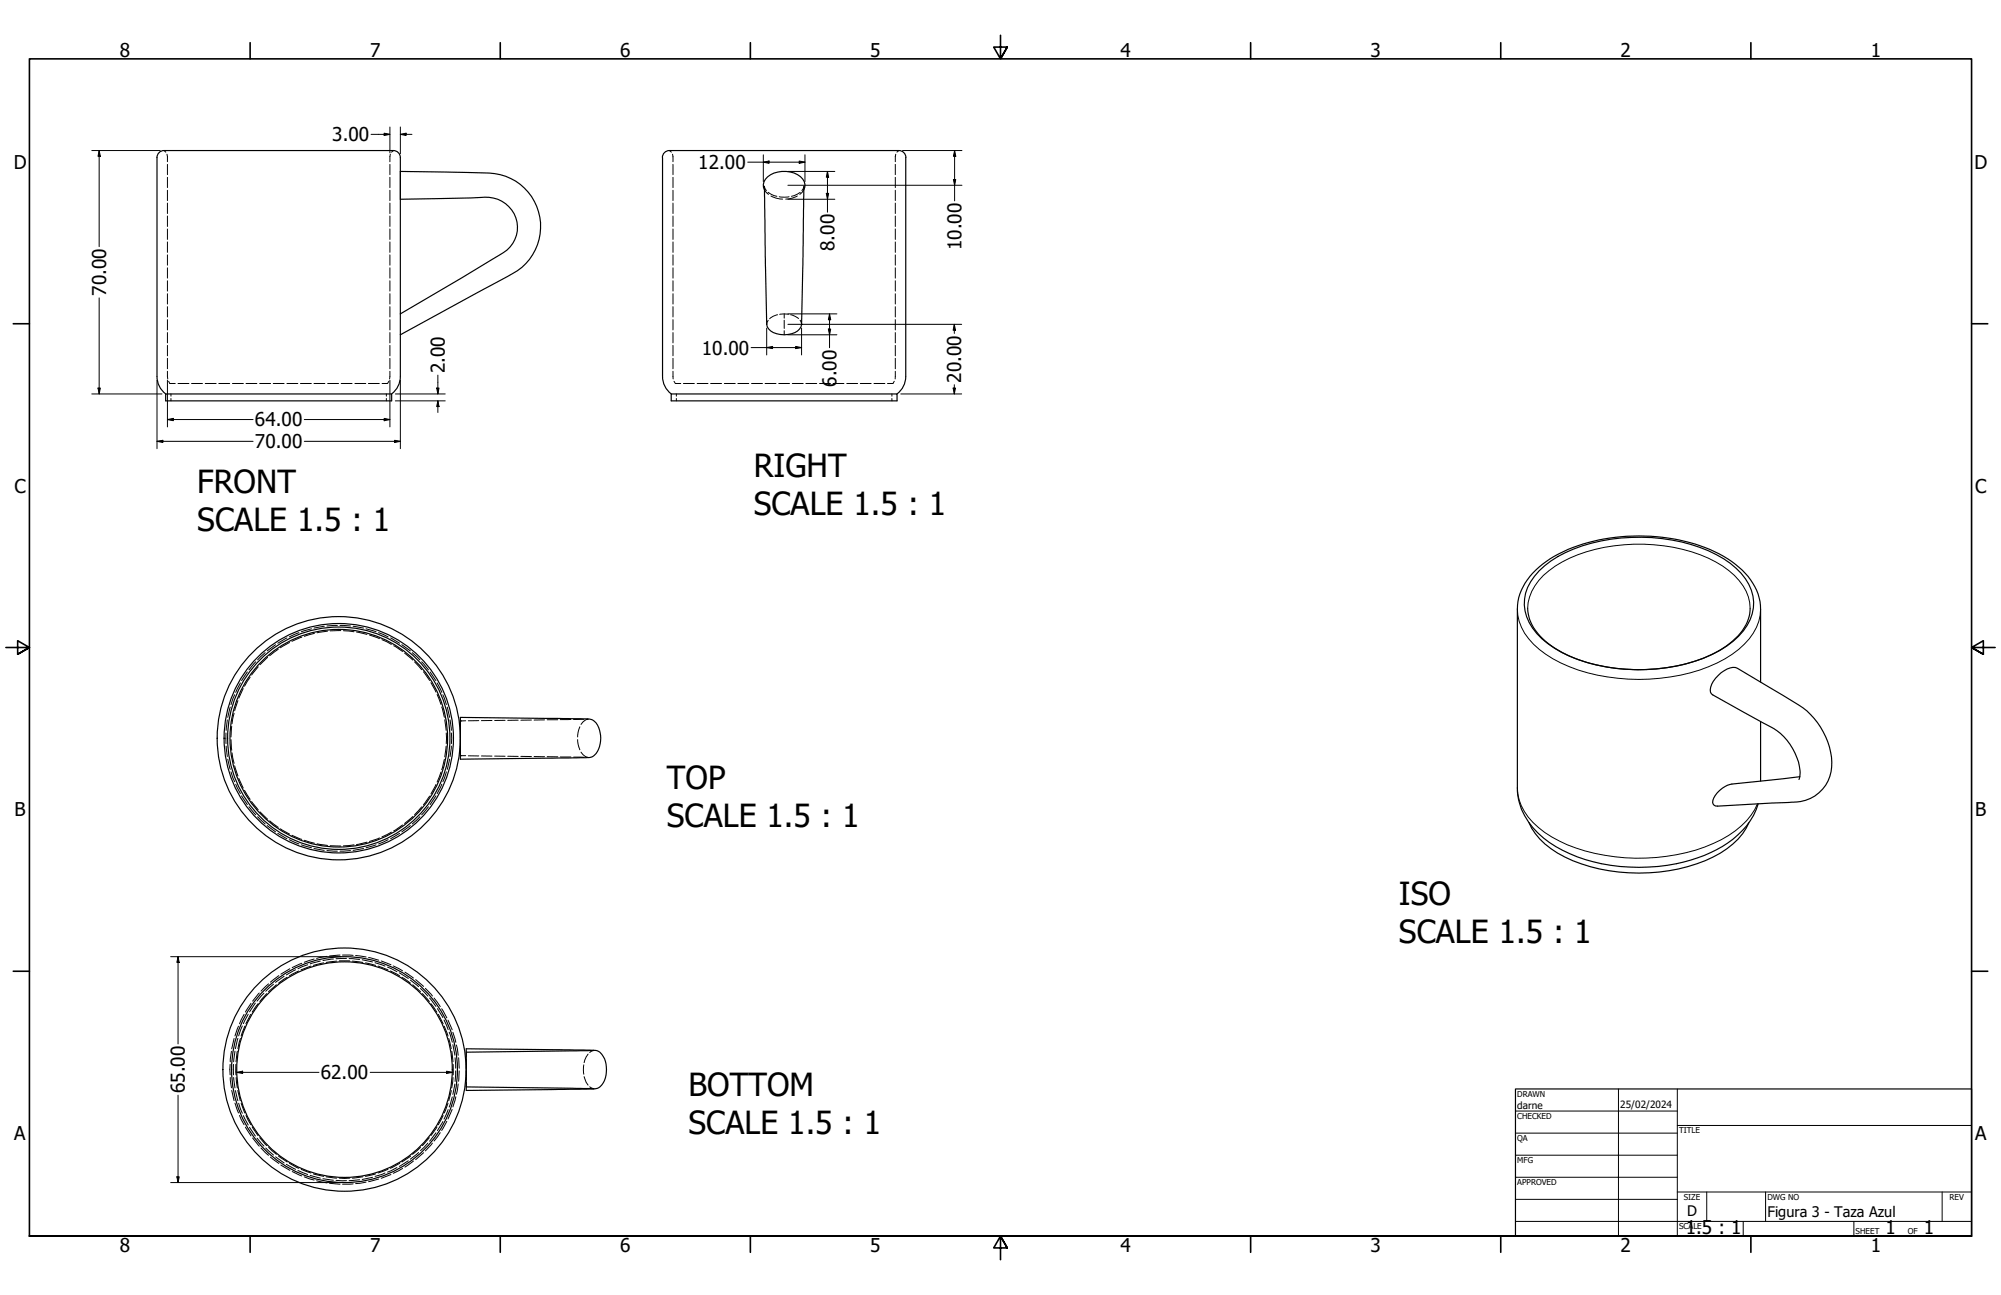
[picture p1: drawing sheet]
<svg xmlns="http://www.w3.org/2000/svg" width="864mm" height="559mm" viewBox="0 0 864 559" stroke-linecap="round" stroke-linejoin="round" font-family="sans-serif">
<!-- layer: Visible (ANSI) -->
<g fill="none" stroke="#000" stroke-width=".51">
<path d="M169.8 65l1.9 .6 .8 1.1 .3 1.3v94.4M169.8 65h-99l-1.9 .6-.8 1.1-.3 1.3v94.4M172.8 74l28.7 .4a43 43 0 0 1 16.7 1.7 23.2 23.2 0 0 1 15.2 21.3 23.2 23.2 0 0 1-14.3 21.9l-46.3 25.2M387.9 65h-99l-1.9 .6-.8 1.1-.3 1.3v94.4M388 65l1.8 .6 .9 1.1 .3 1.3M390.9 67.9v94.5M172.8 86a502.5 502.5 0 0 0 36.4-.9 13.1 13.1 0 0 1 13.7 9.8 13.1 13.1 0 0 1-7.3 15.1l-42.8 25.4M329.9 80.4l1 59.6a5.9 5.9 0 0 0 5.8 4.3 8.9 8.9 0 0 0 9-3.3l.2-1 .6-25.8 .5-33.8M329.9 81.9a4.8 4.8 0 0 1 2.7-6.5 11.7 11.7 0 0 1 13.9 1.9 4.1 4.1 0 0 1 .4 4.6M67.8 162.5a9.4 9.4 0 0 0 3.7 7.5M71.5 170h97.5v3h-97.5zM172.8 162.5a9.4 9.4 0 0 1-3.8 7.5"/>
<path d="M285.9 162.5a9.4 9.4 0 0 0 3.8 7.5M289.7 170h97.5v3h-97.5zM390.9 162.5a9.4 9.4 0 0 1-3.7 7.5M664.3 246.3a51.8 51.8 0 0 1 26.7-12.9 78.2 78.2 0 0 1 49.7 5.9 27.6 27.6 0 0 1 15.8 17.9 20.4 20.4 0 0 1-8.5 19.5 59.6 59.6 0 0 1-32.9 11.9 75.8 75.8 0 0 1-41.2-7.1 30.6 30.6 0 0 1-15-15.4 18.4 18.4 0 0 1 5.4-19.8zM659.3 262.5a19.9 19.9 0 0 0 8.9 15.2 65.5 65.5 0 0 0 39.1 11.3 67.8 67.8 0 0 0 37.7-10.2 21.7 21.7 0 0 0 10.3-15.1v-1.2M759.8 294.3v-31.5a26.1 26.1 0 0 0-12.5-20.5 72 72 0 0 0-42.5-11 67.7 67.7 0 0 0-39.1 12.2 25.1 25.1 0 0 0-10.8 19.3v77.2a27.2 27.2 0 0 0 11.3 21.6 66 66 0 0 0 41.1 12.7 67.4 67.4 0 0 0 40.6-12.2 30.7 30.7 0 0 0 10.9-15.3M198.7 311.1v15M198.7 309.6l51.8 .5a8.8 8.8 0 0 1 5.8 1 10.9 10.9 0 0 1-.4 15.3 9.4 9.4 0 0 1-5.4 .6l-51.8 .6zM759.8 311.3v25.8M776.8 335.2l-29.3 3.1a10.8 10.8 0 0 0-8.4 7.9 1.79 1.79 0 0 0 2.2 1.7l30.7-1.6a17.2 17.2 0 0 0 18.3-13.3 30.5 30.5 0 0 0-13.9-28.7l-26.6-15.9a7.2 7.2 0 0 0-7 1.9 10.4 10.4 0 0 0-4.6 8.3l1 1.2 21.8 12.2a24.7 24.7 0 0 1 15.8 22.8l-.4 1.6M659.9 355a33 33 0 0 0 18.9 16.4 78.1 78.1 0 0 0 60.5-1.6 31.9 31.9 0 0 0 15.5-14.8M201.2 452.6l51.8 .5a9.6 9.6 0 0 1 5.9 .9 11.3 11.3 0 0 1 0 15 6.5 6.5 0 0 1-4.5 .9l-53.2 .6z"/>
<path d="M256.3 453.3l-55.1 .7M201.2 469l55.1 .8"/>
<circle cx="146.2" cy="318.6" r="47"/>
<circle cx="146.2" cy="318.5" r="48"/>
<circle cx="146.2" cy="318.5" r="49.5"/>
<circle cx="146.2" cy="318.5" r="52.5"/>
<circle cx="148.7" cy="461.5" r="46.5"/>
<circle cx="148.7" cy="461.5" r="48.7"/>
<circle cx="148.7" cy="461.5" r="52.5"/>
</g>
<!-- layer: Visible Narrow (ANSI) -->
<path d="M654.9 262.8a22.5 22.5 0 0 0 9.4 17.4 66.9 66.9 0 0 0 38.5 12.9 78.1 78.1 0 0 0 41.7-8.8 31.1 31.1 0 0 0 14.6-16.2l.7-5.3M659.3 262.5a23.1 23.1 0 0 1 11.9-18.2 71.7 71.7 0 0 1 46.9-8.8 55.6 55.6 0 0 1 30.4 12.8 19.8 19.8 0 0 1 6.8 14.2M654.9 340a24.4 24.4 0 0 0 11.8 19.2 73.3 73.3 0 0 0 43.7 11.1 69.4 69.4 0 0 0 38.5-11.8 28.5 28.5 0 0 0 9.6-11.7" fill="none" stroke="#000" stroke-width=".43"/>
<!-- layer: Hidden (ANSI) -->
<g fill="none" stroke="#000" stroke-width=".43">
<path d="M70.8 65l.8 .7M72.1 66.5l.2 3.3M72.3 70.9v4.5M72.3 76.5v4.5M168.3 70.9v4.5M168.3 76.5v4.5M168.5 66.5l-.2 3.3M169.8 65l-.8 .7M288.9 65l.9 .7M290.3 66.5l.1 3.3M290.4 70.9v4.5M290.4 76.5v4.5"/>
<path d="M386.4 70.9v4.5M386.4 76.5v4.5M386.6 66.5l-.2 3.3M387.9 65l-.8 .7M72.3 82.1v4.5M72.3 87.6v4.5M72.3 93.2v4.5M72.3 98.8v4.5M168.3 82.1v4.5M168.3 87.6v4.5M168.3 93.2v4.5M168.3 98.8v4.5"/>
<path d="M290.4 82.1v4.5M290.4 87.6v4.5M290.4 93.2v4.5M290.4 98.8v4.5M329.9 80.4l.9 1.8M329.9 81.9l1.8 2M331.5 83l2.5 1.4 1.3 .3M332.7 84.6a10.5 10.5 0 0 0 5.1 1.3M336.3 84.9h4.3M344.1 84.6a10.5 10.5 0 0 1-5 1.3M345.4 83l-2.6 1.4-1.2 .3M346.9 81.9l-1.7 2"/>
<path d="M347 80.4l-.9 1.8M386.4 82.1v4.5M386.4 87.6v4.5M386.4 93.2v4.5M386.4 98.8v4.5M72.3 104.4v4.5M72.3 110v4.4M72.3 115.6v4.4M168.3 104.4v4.5M168.3 110v4.4M168.3 115.6v4.4M290.4 104.4v4.5"/>
<path d="M290.4 110v4.4M290.4 115.6v4.4M386.4 104.4v4.5M386.4 110v4.4M386.4 115.6v4.4M72.3 121.2v4.4M72.3 126.7v4.5M72.3 132.3v4.5M72.3 137.9v4.5M168.3 121.2v4.4M168.3 126.7v4.5M168.3 132.3v4.5"/>
<path d="M168.3 137.9v4.5M290.4 121.2v4.4M290.4 126.7v4.5M290.4 132.3v4.5M290.4 137.9v4.5M331.5 138.2l-.6 1.8M335.6 135.8l-1.9 .7-1.5 1M336.5 135.6h3.8M338.5 135.4v1.9M338.5 138.2v3.5M341.2 135.8l1.9 .7 1.5 1M345.3 138.2l.6 1.8"/>
<path d="M386.4 121.2v4.4M386.4 126.7v4.5M386.4 132.3v4.5M386.4 137.9v4.5M72.3 143.5v4.5M72.3 149v4.5M72.3 154.6v4.5M168.3 143.5v4.5M168.3 149v4.5M168.3 154.6v4.5M290.4 143.5v4.5M290.4 149v4.5"/>
<path d="M290.4 154.6v4.5M338.5 142.7v1.8M386.4 143.5v4.5M386.4 149v4.5M386.4 154.6v4.5M72.3 160.2l.1 3.3M72.8 164.5l.5 1h2.3M73.8 170v.9M73.8 172v1M76.8 165.5h4.7M82.7 165.5h4.7M88.6 165.5h4.7"/>
<path d="M94.4 165.5h4.7M100.3 165.5h4.7M106.2 165.5h4.7M112.1 165.5h4.7M117.9 165.5h4.7M123.8 165.5h4.7M129.7 165.5h4.7M135.5 165.5h4.7M141.4 165.5h4.7M147.3 165.5h4.7M153.2 165.5h4.7M159 165.5h4.7"/>
<path d="M166.8 170v.9M166.8 172v1M167.8 164.5l-.5 1h-2.4M168.3 160.2l-.2 3.3M290.4 160.2l.1 3.3M290.9 164.5l.6 1h2.3M291.9 170v.9M291.9 172v1M295 165.5h4.7M300.9 165.5h4.7M306.7 165.5h4.7M312.6 165.5h4.7"/>
<path d="M318.5 165.5h4.7M324.4 165.5h4.7M330.2 165.5h4.7M336.1 165.5h4.6M341.9 165.5h4.7M347.8 165.5h4.7M353.7 165.5h4.7M359.5 165.5h4.7M365.4 165.5h4.7M371.3 165.5h4.7M377.2 165.5h4.7M384.9 170v.9"/>
<path d="M384.9 172v1M386 164.5l-.6 1h-2.4M386.4 160.2l-.1 3.3M118.9 278.2l-3.6 2.7M123.8 275.3l-3.9 2.3M125 277.2l-4 2.3M129 273l-4.2 1.8M130.2 275l-4.2 1.7M134.4 271.3l-4.4 1.3M135.7 273.3l-4.4 1.3M140 270.3l-4.5 .7M141.4 272.4l-4.6 .6"/>
<path d="M145.6 269.9l-4.5 .2M146.7 269.9l4.6 .2M147.1 272.1l-4.6 .1M148.2 272.2l4.6 .4M152.4 270.3l4.5 .7M153.9 272.7l4.5 1M158 271.3l4.3 1.3M159.4 274l4.4 1.6M163.4 273l4.1 1.8M164.8 276l4.1 2.1M168.6 275.3l3.9 2.3M169.9 278.6l3.8 2.5"/>
<path d="M173.4 278.2l3.7 2.7M101.3 299.8l-1.6 4.2M103.8 294.7l-2.1 4.1M105 297.1l-1.9 4.1M106.7 289.9l-2.4 3.8M107.9 292.2l-2.4 3.9M110.4 285.6l-3 3.5M111.4 287.7l-2.8 3.6M114.4 281.6l-3.2 3.1M115.5 283.7l-3.3 3.1M120.1 280.2l-3.7 2.8M174.6 281.8l3.5 3"/>
<path d="M177.9 281.6l3.3 3.1M178.9 285.6l3.1 3.4M182 285.6l2.9 3.5M182.8 289.9l2.6 3.7M185.6 289.9l2.6 3.8M186 294.6l2.2 4M188.7 299.7l1.6 4.3M188.7 294.7l2 4.1M191.1 299.8l1.6 4.2M97.5 316.3v4.6M98.1 310.6l-.5 4.6M99.4 305.1l-1.1 4.5"/>
<path d="M99.7 319.2l.3 4.5M100 313.4l-.3 4.6M101 307.8l-.9 4.5M102.7 302.3l-1.4 4.4M190.6 305.1l1.2 4.4M192 310.6l.5 4.6M192.6 316.3v4.6M193 305.1l1.1 4.5M194.2 310.6l.6 4.6M194.8 316.3v4.6M201 311l-2.3 .1M206.6 311h-4.5"/>
<path d="M212.3 310.9l-4.5 .1M218 310.8l-4.5 .1M223.6 310.8h-4.5M229.4 310.7l-4.6 .1M235 310.6l-4.5 .1M236.2 310.6h4.5M246.4 310.5h-4.6M249.3 319.2l.2 1.9 .8 2.4M250.3 313.6l-.8 2.4-.2 2M252 310.4l-4.5 .1M253.2 310.3h.6l-1.1 .4-1.9 1.9M97.6 321.9l.5 4.6"/>
<path d="M98.3 327.6l1.1 4.4M99.7 333.1l1.6 4.2M100.1 324.9l.9 4.5M101.3 330.5l1.4 4.3M101.7 338.4l2.1 4.1M103.1 335.9l1.9 4.1M188.2 338.5l-2.2 4.1M190.3 333.2l-1.6 4.2M190.7 338.4l-2 4.1M191.8 327.7l-1.2 4.4M192.5 322l-.5 4.6M192.7 333.1l-1.6 4.2"/>
<path d="M194.1 327.6l-1.1 4.4M194.8 321.9l-.6 4.6M198.7 326.1h2.3M202.1 326.1l4.5 .1M207.8 326.2l4.5 .1M213.5 326.3h4.5M219.1 326.3l4.5 .1M224.8 326.4l4.6 .1M230.5 326.5h4.5M236.2 326.5l4.5 .1M241.8 326.6h4.6M247.5 326.7l4.5 .1"/>
<path d="M250.8 324.5l1.9 2 1.1 .3h-.6M104.3 343.4l2.4 3.8M105.5 341.1l2.4 3.8M107.4 348.1l3 3.5M108.6 345.9l2.8 3.5M111.2 352.4l3.2 3.1M112.2 350.3l3.3 3.2M115.3 356.2l3.6 2.8M116.4 354.2l3.7 2.8M119.9 359.6l3.9 2.3M121 357.6l4 2.3M168.9 359.1l-4.1 2"/>
<path d="M172.5 359.6l-3.9 2.3M173.7 356l-3.8 2.5M177.1 356.2l-3.7 2.8M178.1 352.4l-3.5 2.9M181.2 352.4l-3.3 3.1M182 348.2l-3.1 3.3M184.9 348.1l-2.9 3.5M185.4 343.5l-2.6 3.8M188.2 343.4l-2.6 3.8M124.8 362.3l4.2 1.9M126 360.4l4.2 1.8M130 364.6l4.4 1.2"/>
<path d="M131.3 362.6l4.4 1.3M135.5 366.1l4.5 .8M136.8 364.1l4.6 .7M141.1 367l4.5 .3M142.5 364.9l4.6 .2M151.3 367l-4.6 .3M152.8 364.6l-4.6 .4M156.9 366.1l-4.5 .8M158.4 363.4l-4.5 1M162.3 364.6l-4.3 1.2M163.8 361.6l-4.4 1.5M167.5 362.3l-4.1 1.9"/>
<path d="M125.1 418l-3.9 2.4M127.6 418.5l-4 2.2M128.9 419l-4 2.1M130.2 415.7l-4.1 1.8M132.8 416.3l-4.2 1.7M134.2 416.9l-4.3 1.6M135.6 413.8l-4.3 1.4M138.2 414.7l-4.3 1.2M139.7 415.5l-4.4 1.1M141.1 412.7l-4.4 .9M143.9 413.8l-4.5 .7M145.3 414.7l-4.5 .6"/>
<path d="M146.4 414.7h4.5M146.7 412.1l-4.5 .4M147.8 412.1l4.6 .1M149.5 413.6l-4.5 .1M150.7 413.6l4.5 .4M152.1 414.7l4.5 .6M153.5 412.3l4.5 .6M156.3 414.1l4.5 1M157.7 415.5l4.4 1.1M159.1 413.2l4.3 1.1M161.9 415.4l4.3 1.5M163.2 416.9l4.2 1.6"/>
<path d="M164.5 414.7l4.2 1.6M167.3 417.3l4 2M168.5 419l4 2.1M169.7 416.8l4 2.1M172.3 419.8l3.9 2.4M174.8 419.5l3.6 2.5M105.3 437.7l-1.9 4.1M107.1 437.6l-2.1 4.1M108.2 437.7l-2.1 4.1M108.3 432.9l-2.4 3.8M110.2 432.9l-2.5 3.7M111.4 433.1l-2.6 3.7"/>
<path d="M111.9 428.5l-2.9 3.5M113.9 428.6l-3 3.4M115.1 428.8l-3 3.4M115.9 424.6l-3.3 3.1M118 424.7l-3.3 3M119.3 424.9l-3.4 3M120.3 421l-3.6 2.8M122.6 421.3l-3.7 2.6M124 421.7l-3.8 2.5M173.5 421.7l3.7 2.5M177.1 422.9l3.6 2.9M178.1 424.9l3.4 3"/>
<path d="M179.4 422.7l3.4 2.9M181.5 426.5l3.2 3.3M182.3 428.8l3 3.4M183.6 426.5l3 3.3M185.4 430.7l2.8 3.6M186 433.1l2.5 3.7M187.3 430.7l2.7 3.6M188.8 435.2l2.3 3.9M189.2 437.7l2.1 4.1M190.6 435.3l2.2 3.9M99.3 459.3v4.5M99.9 453.6l-.5 4.6"/>
<path d="M100.8 459.3v4.5M101 448.1l-1 4.5M101.4 453.6l-.6 4.6M101.8 459.3l.1 4.5M102.4 453.6l-.5 4.6M102.7 448.1l-1.1 4.4M102.9 442.8l-1.5 4.2M103.8 448.1l-1.1 4.4M104.6 442.7l-1.6 4.3M105.7 442.8l-1.6 4.2M191.6 440.1l1.8 4.2M191.7 442.8l1.7 4.2"/>
<path d="M193.4 440.2l1.7 4.2M193.7 448.1l1.1 4.4M193.9 445.4l1.3 4.3M195 453.6l.5 4.6M195.5 445.5l1.2 4.3M195.5 450.8l.8 4.5M195.6 459.3v4.5M196.4 456.4l.3 4.5M197 450.9l.7 4.5M197.9 456.4l.3 4.5M201.2 454v2.1M201.2 457v4"/>
<path d="M252 459.5v4M253.8 454.9l-.8 1.2-.9 2.4M256.3 453.3l-1.8 .9M99.4 464.9l.5 4.5M100 470.5l1 4.4M100.8 464.9l.6 4.6M101.4 476l1.5 4.3M101.6 470.6l1.1 4.4M101.9 464.9l.5 4.6M102.6 470.5l1.1 4.5M103 476.1l1.6 4.3M104.1 476.1l1.6 4.2"/>
<path d="M193.4 476.1l-1.7 4.2M193.4 478.8l-1.8 4.1M194.8 470.5l-1.1 4.5M195.1 478.7l-1.7 4.2M195.2 473.3l-1.3 4.4M195.5 464.9l-.6 4.6M196.3 467.8l-.8 4.4M196.7 462.1l-.3 4.6M196.7 473.3l-1.2 4.3M197.7 467.7l-.7 4.5M198.2 462.1l-.3 4.5M201.2 462v4"/>
<path d="M201.2 467v2M252.1 464.6l.9 2.4 .8 1.2M254.5 468.9l1.8 .9M103.4 481.3l1.9 4M105 481.4l2.1 4.1M105.9 486.3l2.4 3.9M106.2 481.3l2.1 4M107.7 486.4l2.5 3.8M108.8 486.3l2.6 3.7M109 491l2.9 3.6M110.9 491.1l3 3.4M112.1 490.9l3 3.4"/>
<path d="M112.6 495.4l3.3 3.1M114.7 495.4l3.3 3M116 495.1l3.3 3M116.7 499.3l3.6 2.7M118.9 499.2l3.7 2.6M120.2 498.9l3.8 2.5M177.2 498.9l-3.7 2.5M180.7 497.3l-3.6 2.9M181.5 495.1l-3.4 3M182.8 497.4l-3.4 3M184.7 493.3l-3.2 3.2M185.3 490.9l-3 3.4"/>
<path d="M186.6 493.3l-3 3.3M188.2 488.8l-2.8 3.6M188.6 486.3l-2.6 3.7M190 488.8l-2.7 3.6M191.1 483.9l-2.3 4M191.3 481.3l-2.1 4M192.8 483.9l-2.2 3.9M121.2 502.7l3.9 2.3M123.6 502.4l4 2.2M124.9 502l4 2.1M126.1 505.5l4.1 1.9M128.6 505.1l4.2 1.7"/>
<path d="M130 504.6l4.2 1.6M131.3 507.8l4.3 1.4M133.9 507.2l4.3 1.2M135.3 506.5l4.4 1.1M136.7 509.5l4.4 .9M139.4 508.6l4.5 .7M140.8 507.8l4.5 .6M142.2 510.6l4.5 .4M145 509.3l4.5 .2M146.4 508.4h4.5M152.4 510.9l-4.6 .1M155.2 509.1l-4.5 .4"/>
<path d="M156.6 507.8l-4.5 .6M158 510.1l-4.5 .6M160.8 508l-4.5 1M162.1 506.5l-4.4 1.1M163.4 508.8l-4.3 1.1M166.2 506.2l-4.3 1.4M167.4 504.6l-4.2 1.6M168.7 506.8l-4.2 1.6M171.3 503.8l-4 2M172.5 502l-4 2.1M173.7 504.2l-4 2.1M176.2 500.9l-3.9 2.4"/>
<path d="M178.4 501l-3.6 2.6"/>
</g>
<circle cx="345.9" cy="140" r=".19" fill="#000"/>
<!-- layer: Visible (ANSI) -->
<g fill="#000">
<circle cx="198.7" cy="311.1" r=".25"/>
<circle cx="198.7" cy="326.1" r=".25"/>
</g>
<!-- layer: Border (ANSI) -->
<g fill="none" stroke="#000" stroke-width=".7">
<path d="M107.9 18.4v7M215.9 18.4v7M323.8 18.4v7M431.8 15.2v10.2l-2.9-5.1h5.8l-2.9 5.1 2.9-5.1M539.8 18.4v7M647.7 18.4v7M755.6 18.4v7M5.7 139.7h7M850.9 139.7h7M2.5 279.4h10.2l-5.1-2.9v5.8l5.1-2.9-5.1 2.9M861.1 279.4h-10.2l5.1-2.9v5.8l-5.1-2.9 5.1 2.9M5.7 419.1h7"/>
<path d="M850.9 419.1h7M12.7 533.4v-508h838.2v508h-838.2h838.2M107.9 533.4v7M215.9 533.4v7M323.8 533.4v7M434.7 538.5l-2.9-5.1 2.9 5.1h-5.8l2.9-5.1v10.2M539.8 533.4v7M647.7 533.4v7M755.6 533.4v7"/>
</g>
<!-- layer: Title (ANSI) -->
<g fill="none" stroke="#000" stroke-width=".43">
<path d="M654 479.4h69.9M698.5 469.9v63.5M723.9 469.9v63.5M654 488.9h69.9M654 498.5h69.9M723.9 485.6h127M654 508h69.9M654 517.5h69.9M723.9 514.3h127M736.6 514.3v12.7M762 514.3v12.7M838.2 514.3v12.7"/>
<path d="M654 527h196.9M752.3 527v6.4M800.1 527v6.4"/>
</g>
<path d="M654 469.9h196.9v63.5h-196.9z" fill="none" stroke="#000" stroke-width=".51"/>
<!-- layer: Dimension (ANSI) -->
<g fill="none" stroke="#000" stroke-width=".43">
<path d="M160.1 58h8.2M165.8 57.5l2.5 .5-2.5 .5zM168.3 54.8v11.2M172.8 58l2.5-.5v1zM172.8 54.8v11.6M172.8 58h5M39.6 65h29.6M42.8 65l.5 2.4h-1zM42.8 65v41.4M322.7 70h24.7M329.4 70l2.5-.5v1zM329.4 66.8v11.6"/>
<path d="M340 79.9h75.2M340 74h20.3M344.9 69.5l2.5 .5-2.5 .5zM347.4 66.8v11.6M357.1 74l.5 2.5h-1zM357.1 74v17.6M389.5 65h25.7M411.5 77.5h1l-.5 2.4zM412 65l.5 2.4h-1zM412 65v21.7M340 86h20.3M356.6 83.4h1l-.5 2.6z"/>
<path d="M42.8 128.5v41.5M340 140h75M340 135.4h21.2M358 135.4l.5 2.6h-1zM358 135.4v14.7M411.9 140l.5 2.5h-1zM411.9 140v3.9M324.2 150h21.7M330.9 150l2.5-.5v.9zM330.9 141.6v11.6M340 144.5h21.2M343.4 149.5l2.5 .5-2.5 .4z"/>
<path d="M345.9 141.5v11.7M357.5 142h1l-.5 2.5zM39.6 170h30.3M42.3 167.4h1l-.5 2.6zM67.8 164.1v29.5M72.3 164.1v20.1M168.3 164.1v20.1M170.6 170h21.6M170.6 173h21.6M172.8 164.1v29.5M188.5 167.4h1l-.5 2.6zM189 173l.5 2.5h-1z"/>
<path d="M189 161.9v8.1M189 173v5M388.7 170h26.3M411.4 167.4h1l-.5 2.6zM411.9 166v4M67.8 190.4l2.5-.4v.9zM67.8 190.4h41.4M72.3 181l2.5-.5v1zM72.3 181h36.9M131.3 181h37M131.3 190.4h41.5M165.8 180.5l2.5 .5-2.5 .5z"/>
<path d="M170.3 190l2.5 .4-2.5 .5zM73.7 412.8h73.4M76.8 412.8l.5 2.5h-1zM76.8 412.8v37.7M76.8 472.6v37.7M102.2 462.7l2.5-.5v1zM102.2 462.7h35.5M159.8 462.7h35.4M192.7 462.2l2.5 .5-2.5 .5zM73.7 510.3h73.4M76.3 507.8h1l-.5 2.5z"/>
</g>
<g fill="#000">
<path d="M165.8 57.5l2.5 .5-2.5 .5zM172.8 58l2.5-.5v1zM42.8 65l.5 2.4h-1zM329.4 70l2.5-.5v1zM344.9 69.5l2.5 .5-2.5 .5zM357.1 74l.5 2.5h-1zM411.5 77.5h1l-.5 2.4zM412 65l.5 2.4h-1zM356.6 83.4h1l-.5 2.6zM358 135.4l.5 2.6h-1zM330.9 150l2.5-.5v.9zM343.4 149.5l2.5 .5-2.5 .4z"/>
<path d="M357.5 142h1l-.5 2.5zM411.9 140l.5 2.5h-1zM42.3 167.4h1l-.5 2.6zM188.5 167.4h1l-.5 2.6zM189 173l.5 2.5h-1zM411.4 167.4h1l-.5 2.6zM67.8 190.4l2.5-.4v.9zM72.3 181l2.5-.5v1zM165.8 180.5l2.5 .5-2.5 .5zM170.3 190l2.5 .4-2.5 .5zM76.8 412.8l.5 2.5h-1zM102.2 462.7l2.5-.5v1z"/>
<path d="M192.7 462.2l2.5 .5-2.5 .5zM76.3 507.8h1l-.5 2.5z"/>
</g>
<g font-size="13.7">
<text x="325.3" y="205.7">RIGHT</text>
<text x="85.2" y="212.8">FRONT</text>
<text x="325.3" y="222.2">SCALE 1.5 : 1</text>
<text x="85.2" y="229.2">SCALE 1.5 : 1</text>
<text x="287.8" y="340.5">TOP</text>
<text x="287.8" y="356.9">SCALE 1.5 : 1</text>
<text x="603.8" y="390.5">ISO</text>
<text x="603.8" y="406.9">SCALE 1.5 : 1</text>
<text x="297.2" y="472.8">BOTTOM</text>
<text x="297.2" y="489.3">SCALE 1.5 : 1</text>
</g>
<g font-size="8.2">
<text x="51.8" y="24.4">8</text>
<text x="159.7" y="24.4">7</text>
<text x="267.7" y="24.4">6</text>
<text x="375.6" y="24.4">5</text>
<text x="483.6" y="24.4">4</text>
<text x="591.5" y="24.4">3</text>
<text x="699.5" y="24.4">2</text>
<text x="807.4" y="24.4">1</text>
<text x="143.4" y="61">3.00</text>
<text x="5.9" y="72.8">D</text>
<text x="301.4" y="73">12.00</text>
<text x="852.1" y="72.8">D</text>
<text x="360.1" y="108.4" transform="rotate(-90 360.1 108.4)">8.00</text>
<text x="415" y="108" transform="rotate(-90 415 108)">10.00</text>
<text x="45.8" y="127.7" transform="rotate(-90 45.8 127.7)">70.00</text>
<text x="302.9" y="153">10.00</text>
<text x="192" y="161" transform="rotate(-90 192 161)">2.00</text>
<text x="361" y="166.9" transform="rotate(-90 361 166.9)">6.00</text>
<text x="414.8" y="165.2" transform="rotate(-90 414.8 165.2)">20.00</text>
<text x="110" y="184">64.00</text>
<text x="110" y="193.5">70.00</text>
<text x="6.2" y="212.5">C</text>
<text x="852.4" y="212.5">C</text>
<text x="6.2" y="352.2">B</text>
<text x="852.5" y="352.2">B</text>
<text x="138.4" y="465.7">62.00</text>
<text x="79.8" y="471.8" transform="rotate(-90 79.8 471.8)">65.00</text>
<text x="6.2" y="491.9">A</text>
<text x="852.4" y="491.9">A</text>
<text x="727.5" y="532.5">1.5 : 1</text>
<text x="813.7" y="532.6">1</text>
<text x="830.3" y="532.6">1</text>
<text x="51.8" y="540.4">8</text>
<text x="159.7" y="540.4">7</text>
<text x="267.7" y="540.4">6</text>
<text x="375.6" y="540.4">5</text>
<text x="483.6" y="540.4">4</text>
<text x="591.5" y="540.4">3</text>
<text x="699.5" y="540.4">2</text>
<text x="807.4" y="540.4">1</text>
</g>
<g font-size="6.3">
<text x="728.1" y="524.9">D</text>
<text x="762.8" y="525">Figura 3 - Taza Azul</text>
</g>
<g font-size="4.3">
<text x="654.8" y="478.6">darne</text>
<text x="699.3" y="478">25/02/2024</text>
</g>
<g font-size="3.5">
<text x="654.8" y="473.2">DRAWN</text>
<text x="654.8" y="482.8">CHECKED</text>
<text x="724.7" y="488.9">TITLE</text>
<text x="654.8" y="492.3">QA</text>
<text x="654.8" y="501.8">MFG</text>
<text x="654.8" y="511.4">APPROVED</text>
<text x="726.7" y="517.7">SIZE</text>
<text x="762.8" y="517.7">DWG NO</text>
<text x="841.4" y="517.7">REV</text>
<text x="724.7" y="530.4">SCALE</text>
<text x="800.9" y="532.6">SHEET</text>
<text x="823.3" y="532.6">OF</text>
</g>
</svg>
